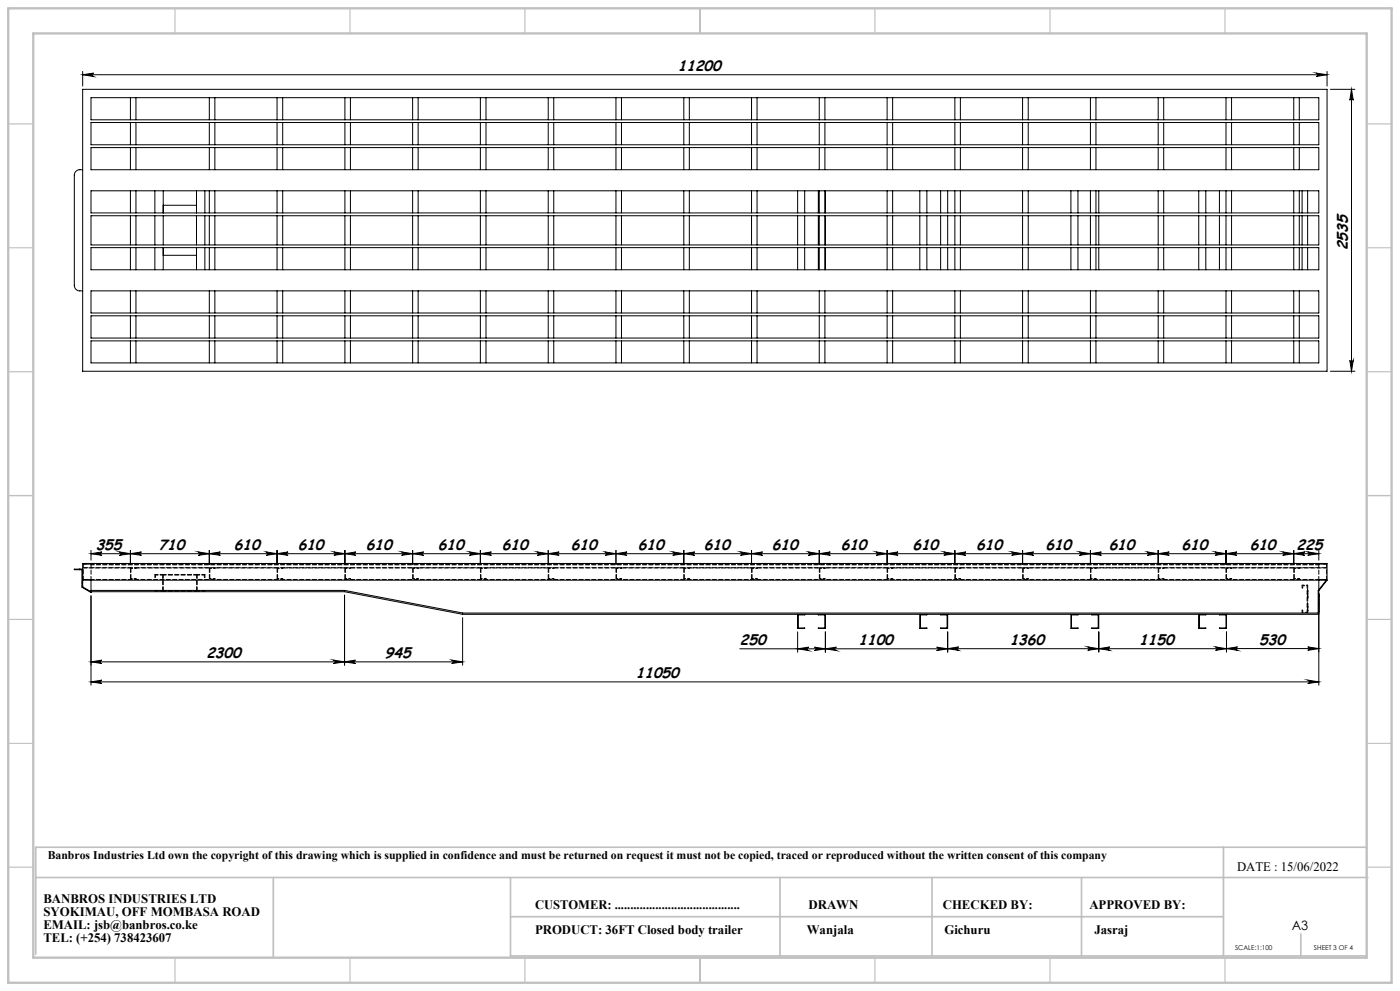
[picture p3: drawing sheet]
<svg xmlns="http://www.w3.org/2000/svg" width="420mm" height="297mm" viewBox="0 0 420 297" stroke-linecap="round" stroke-linejoin="round" font-family="sans-serif">
<g fill="none" stroke="#000" stroke-width=".3">
<path d="M24.8 21.4v4.4M24.8 22.4h373.3M24.8 22.4l3.3-.5a.51 .51 0 0 0-.5 .5 .51 .51 0 0 0 .5 .5zM24.8 26.8h373.3v84.5h-373.3zM27.3 29.3h368.3v6.6h-368.3zM27.3 36.7h368.3v6.7h-368.3zM39.1 29.3v6.6M39.1 36.7v6.7M40.8 29.3v6.6M40.8 36.7v6.7M62.8 29.3v6.6M62.8 36.7v6.7"/>
<path d="M64.5 29.3v6.6M64.5 36.7v6.7M83.1 29.3v6.6M83.1 36.7v6.7M84.8 29.3v6.6M84.8 36.7v6.7M103.5 29.3v6.6M103.5 36.7v6.7M105.1 29.3v6.6M105.1 36.7v6.7M123.8 29.3v6.6M123.8 36.7v6.7"/>
<path d="M125.4 29.3v6.6M125.4 36.7v6.7M144.1 29.3v6.6M144.1 36.7v6.7M145.8 29.3v6.6M145.8 36.7v6.7M164.5 29.3v6.6M164.5 36.7v6.7M166.1 29.3v6.6M166.1 36.7v6.7M184.8 29.3v6.6M184.8 36.7v6.7"/>
<path d="M186.4 29.3v6.6M186.4 36.7v6.7M205.1 29.3v6.6M205.1 36.7v6.7M206.8 29.3v6.6M206.8 36.7v6.7M225.5 29.3v6.6M225.5 36.7v6.7M227.1 29.3v6.6M227.1 36.7v6.7M245.8 29.3v6.6M245.8 36.7v6.7"/>
<path d="M247.5 29.3v6.6M247.5 36.7v6.7M266.1 29.3v6.6M266.1 36.7v6.7M267.8 29.3v6.6M267.8 36.7v6.7M286.5 29.3v6.6M286.5 36.7v6.7M288.1 29.3v6.6M288.1 36.7v6.7M306.8 29.3v6.6M306.8 36.7v6.7"/>
<path d="M308.5 29.3v6.6M308.5 36.7v6.7M327.1 29.3v6.6M327.1 36.7v6.7M328.8 29.3v6.6M328.8 36.7v6.7M347.5 29.3v6.6M347.5 36.7v6.7M349.1 29.3v6.6M349.1 36.7v6.7M367.8 29.3v6.6M367.8 36.7v6.7"/>
<path d="M369.5 29.3v6.6M369.5 36.7v6.7M388.1 29.3v6.6M388.1 36.7v6.7M389.8 29.3v6.6M389.8 36.7v6.7M394.8 21.9l3.3 .5-3.3 .5a.51 .51 0 0 0 .5-.5 .51 .51 0 0 0-.5-.5zM398.1 21.4v4.4M399.1 26.8h7.4M405.4 26.8v84.5M405.4 26.8l.6 3.3a.51 .51 0 0 0-.5-.5 .51 .51 0 0 0-.5 .5zM24.8 50.9h-.8a1.63 1.63 0 0 0-1.7 1.6v33a1.63 1.63 0 0 0 1.7 1.7h.8"/>
<path d="M27.3 44.2h368.3v6.7h-368.3zM27.3 57.2h368.3v6.6h-368.3zM39.1 44.2v6.7M39.1 57.2v6.6M40.8 44.2v6.7M40.8 57.2v6.6M46.5 57.2v6.6M49 57.2v6.6M58.9 57.2v6.6M61.5 57.2v6.6M62.8 44.2v6.7M62.8 57.2v6.6"/>
<path d="M64.5 44.2v6.7M64.5 57.2v6.6M83.1 44.2v6.7M83.1 57.2v6.6M84.8 44.2v6.7M84.8 57.2v6.6M103.5 44.2v6.7M103.5 57.2v6.6M105.1 44.2v6.7M105.1 57.2v6.6M123.8 44.2v6.7M123.8 57.2v6.6"/>
<path d="M125.4 44.2v6.7M125.4 57.2v6.6M144.1 44.2v6.7M144.1 57.2v6.6M145.8 44.2v6.7M145.8 57.2v6.6M164.5 44.2v6.7M164.5 57.2v6.6M166.1 44.2v6.7M166.1 57.2v6.6M184.8 44.2v6.7M184.8 57.2v6.6"/>
<path d="M186.4 44.2v6.7M186.4 57.2v6.6M205.1 44.2v6.7M205.1 57.2v6.6M206.8 44.2v6.7M206.8 57.2v6.6M225.5 44.2v6.7M225.5 57.2v6.6M227.1 44.2v6.7M227.1 57.2v6.6M239.3 57.2v6.6M241.4 57.2v6.6"/>
<path d="M245.5 57.2v6.6M245.8 44.2v6.7M245.8 57.2v6.6M247.5 44.2v6.7M247.5 57.2v6.6M247.6 57.2v6.6M266.1 44.2v6.7M266.1 57.2v6.6M267.8 44.2v6.7M267.8 57.2v6.6M275.9 57.2v6.6M278.1 57.2v6.6"/>
<path d="M282.2 57.2v6.6M284.3 57.2v6.6M286.5 44.2v6.7M286.5 57.2v6.6M288.1 44.2v6.7M288.1 57.2v6.6M306.8 44.2v6.7M306.8 57.2v6.6M308.5 44.2v6.7M308.5 57.2v6.6M321.3 57.2v6.6M323.4 57.2v6.6"/>
<path d="M327.1 44.2v6.7M327.1 57.2v6.6M328.8 44.2v6.7M328.8 57.2v6.6M329.6 57.2v6.6M347.5 44.2v6.7M347.5 57.2v6.6M349.1 44.2v6.7M349.1 57.2v6.6M359.6 57.2v6.6M361.7 57.2v6.6M365.8 57.2v6.6"/>
<path d="M367.8 44.2v6.7M367.8 57.2v6.6M369.5 44.2v6.7M369.5 57.2v6.6M388.1 44.2v6.7M388.1 57.2v6.6M389.8 44.2v6.7M389.8 57.2v6.6M390.6 57.2v6.6M392.3 57.2v6.6M27.3 64.7h368.3v8.7h-368.3zM27.3 74.2h368.3v6.7h-368.3z"/>
<path d="M39.1 64.7v8.7M39.1 74.2v6.7M40.8 64.7v8.7M40.8 74.2v6.7M46.5 64.7v8.7M46.5 74.2v6.7M49 64.7v8.7M49 74.2v6.7M49 61.5h9.9M49 76.5h9.9M58.9 64.7v8.7M58.9 74.2v6.7"/>
<path d="M61.5 64.7v8.7M61.5 74.2v6.7M62.8 64.7v8.7M62.8 74.2v6.7M64.5 64.7v8.7M64.5 74.2v6.7M83.1 64.7v8.7M83.1 74.2v6.7M84.8 64.7v8.7M84.8 74.2v6.7M103.5 64.7v8.7M103.5 74.2v6.7"/>
<path d="M105.1 64.7v8.7M105.1 74.2v6.7M123.8 64.7v8.7M123.8 74.2v6.7M125.4 64.7v8.7M125.4 74.2v6.7M144.1 64.7v8.7M144.1 74.2v6.7M145.8 64.7v8.7M145.8 74.2v6.7M164.5 64.7v8.7M164.5 74.2v6.7"/>
<path d="M166.1 64.7v8.7M166.1 74.2v6.7M184.8 64.7v8.7M184.8 74.2v6.7M186.4 64.7v8.7M186.4 74.2v6.7M205.1 64.7v8.7M205.1 74.2v6.7M206.8 64.7v8.7M206.8 74.2v6.7M225.5 64.7v8.7M225.5 74.2v6.7"/>
<path d="M227.1 64.7v8.7M227.1 74.2v6.7M239.3 64.7v8.7M239.3 74.2v6.7M241.4 64.7v8.7M241.4 74.2v6.7M245.5 64.7v8.7M245.5 74.2v6.7M245.8 64.7v8.7M245.8 74.2v6.7M247.5 64.7v8.7M247.5 74.2v6.7"/>
<path d="M247.6 64.7v8.7M247.6 74.2v6.7M266.1 64.7v8.7M266.1 74.2v6.7M267.8 64.7v8.7M267.8 74.2v6.7M275.9 64.7v8.7M275.9 74.2v6.7M278.1 64.7v8.7M278.1 74.2v6.7M282.2 64.7v8.7M282.2 74.2v6.7"/>
<path d="M284.3 64.7v8.7M284.3 74.2v6.7M286.5 64.7v8.7M286.5 74.2v6.7M288.1 64.7v8.7M288.1 74.2v6.7M306.8 64.7v8.7M306.8 74.2v6.7M308.5 64.7v8.7M308.5 74.2v6.7M321.3 64.7v8.7M321.3 74.2v6.7"/>
<path d="M323.4 64.7v8.7M323.4 74.2v6.7M327.1 64.7v8.7M327.1 74.2v6.7M328.8 64.7v8.7M328.8 74.2v6.7M329.6 64.7v8.7M329.6 74.2v6.7M347.5 64.7v8.7M347.5 74.2v6.7M349.1 64.7v8.7M349.1 74.2v6.7"/>
<path d="M359.6 64.7v8.7M359.6 74.2v6.7M361.7 64.7v8.7M361.7 74.2v6.7M365.8 64.7v8.7M365.8 74.2v6.7M367.8 64.7v8.7M367.8 74.2v6.7M369.5 64.7v8.7M369.5 74.2v6.7M388.1 64.7v8.7M388.1 74.2v6.7"/>
<path d="M389.8 64.7v8.7M389.8 74.2v6.7M390.6 64.7v8.7M390.6 74.2v6.7M392.3 64.7v8.7M392.3 74.2v6.7M27.3 87.2h368.3v6.6h-368.3zM27.3 94.6h368.3v6.7h-368.3zM39.1 87.2v6.6M39.1 94.6v6.7M40.8 87.2v6.6M40.8 94.6v6.7"/>
<path d="M62.8 87.2v6.6M62.8 94.6v6.7M64.5 87.2v6.6M64.5 94.6v6.7M83.1 87.2v6.6M83.1 94.6v6.7M84.8 87.2v6.6M84.8 94.6v6.7M103.5 87.2v6.6M103.5 94.6v6.7M105.1 87.2v6.6M105.1 94.6v6.7"/>
<path d="M123.8 87.2v6.6M123.8 94.6v6.7M125.4 87.2v6.6M125.4 94.6v6.7M144.1 87.2v6.6M144.1 94.6v6.7M145.8 87.2v6.6M145.8 94.6v6.7M164.5 87.2v6.6M164.5 94.6v6.7M166.1 87.2v6.6M166.1 94.6v6.7"/>
<path d="M184.8 87.2v6.6M184.8 94.6v6.7M186.4 87.2v6.6M186.4 94.6v6.7M205.1 87.2v6.6M205.1 94.6v6.7M206.8 87.2v6.6M206.8 94.6v6.7M225.5 87.2v6.6M225.5 94.6v6.7M227.1 87.2v6.6M227.1 94.6v6.7"/>
<path d="M245.8 87.2v6.6M245.8 94.6v6.7M247.5 87.2v6.6M247.5 94.6v6.7M266.1 87.2v6.6M266.1 94.6v6.7M267.8 87.2v6.6M267.8 94.6v6.7M286.5 87.2v6.6M286.5 94.6v6.7M288.1 87.2v6.6M288.1 94.6v6.7"/>
<path d="M306.8 87.2v6.6M306.8 94.6v6.7M308.5 87.2v6.6M308.5 94.6v6.7M327.1 87.2v6.6M327.1 94.6v6.7M328.8 87.2v6.6M328.8 94.6v6.7M347.5 87.2v6.6M347.5 94.6v6.7M349.1 87.2v6.6M349.1 94.6v6.7"/>
<path d="M367.8 87.2v6.6M367.8 94.6v6.7M369.5 87.2v6.6M369.5 94.6v6.7M388.1 87.2v6.6M388.1 94.6v6.7M389.8 87.2v6.6M389.8 94.6v6.7M27.3 102.2h368.3v6.6h-368.3zM39.1 102.2v6.6M40.8 102.2v6.6M62.8 102.2v6.6"/>
<path d="M64.5 102.2v6.6M83.1 102.2v6.6M84.8 102.2v6.6M103.5 102.2v6.6M105.1 102.2v6.6M123.8 102.2v6.6M125.4 102.2v6.6M144.1 102.2v6.6M145.8 102.2v6.6M164.5 102.2v6.6M166.1 102.2v6.6M184.8 102.2v6.6"/>
<path d="M186.4 102.2v6.6M205.1 102.2v6.6M206.8 102.2v6.6M225.5 102.2v6.6M227.1 102.2v6.6M245.8 102.2v6.6M247.5 102.2v6.6M266.1 102.2v6.6M267.8 102.2v6.6M286.5 102.2v6.6M288.1 102.2v6.6M306.8 102.2v6.6"/>
<path d="M308.5 102.2v6.6M327.1 102.2v6.6M328.8 102.2v6.6M347.5 102.2v6.6M349.1 102.2v6.6M367.8 102.2v6.6M369.5 102.2v6.6M388.1 102.2v6.6M389.8 102.2v6.6M399.1 111.3h7.4M405 108a.51 .51 0 0 0 .5 .4 .51 .51 0 0 0 .5-.4l-.6 3.3zM24 170.6h-1.7v.1h1.7"/>
<path d="M24 170.7h.6v5.3l2.7 1.6v-3.7M24 170.6v.1M24 170.6h.8M24.8 173.9h373.3M27.3 165.9l3.3-.5a.51 .51 0 0 0-.5 .5 .51 .51 0 0 0 .5 .5zM27.3 165.9h368.3M27.3 165v2.9M27.3 178.6v26.7M35.8 165.4l3.3 .5-3.3 .5a.51 .51 0 0 0 .5-.5 .51 .51 0 0 0-.5-.5zM39.1 165.9l3.3-.5a.51 .51 0 0 0-.5 .5 .51 .51 0 0 0 .5 .5zM39.1 165v4.2M59.5 165.4l3.3 .5-3.3 .5a.51 .51 0 0 0 .5-.5 .51 .51 0 0 0-.5-.5z"/>
<path d="M62.8 165.9l3.3-.5a.51 .51 0 0 0-.5 .5 .51 .51 0 0 0 .5 .5zM62.8 165v4.2M79.8 165.4l3.3 .5-3.3 .5a.51 .51 0 0 0 .5-.5 .51 .51 0 0 0-.5-.5zM83.1 165.9l3.3-.5a.51 .51 0 0 0-.5 .5 .51 .51 0 0 0 .5 .5zM83.1 165v4.2M100.2 165.4l3.3 .5-3.3 .5a.51 .51 0 0 0 .5-.5 .51 .51 0 0 0-.5-.5zM103.4 178.4v21M103.5 165v4.2M103.5 165.9l3.3-.5a.51 .51 0 0 0-.5 .5 .51 .51 0 0 0 .5 .5zM120.5 165.4l3.3 .5-3.3 .5a.51 .51 0 0 0 .5-.5 .51 .51 0 0 0-.5-.5zM123.8 165v4.2M123.8 165.9l3.3-.5a.51 .51 0 0 0-.5 .5 .51 .51 0 0 0 .5 .5z"/>
<path d="M140.8 165.4l3.3 .5-3.3 .5a.51 .51 0 0 0 .5-.5 .51 .51 0 0 0-.5-.5zM144.1 165.9l3.3-.5a.51 .51 0 0 0-.4 .5 .51 .51 0 0 0 .4 .5zM144.1 165v4.2M161.1 165.4l3.4 .5-3.4 .5a.51 .51 0 0 0 .6-.5 .51 .51 0 0 0-.6-.5zM164.5 165v4.2M164.5 165.9l3.2-.5a.51 .51 0 0 0-.4 .5 .51 .51 0 0 0 .4 .5zM181.5 165.4l3.3 .5-3.3 .5a.51 .51 0 0 0 .5-.5 .51 .51 0 0 0-.5-.5zM184.8 165v4.2M184.8 165.9l3.3-.5a.51 .51 0 0 0-.5 .5 .51 .51 0 0 0 .5 .5zM201.8 165.4l3.3 .5-3.3 .5a.51 .51 0 0 0 .5-.5 .51 .51 0 0 0-.5-.5zM205.1 165.9l3.3-.5a.51 .51 0 0 0-.4 .5 .51 .51 0 0 0 .4 .5zM205.1 165v4.2"/>
<path d="M222.1 165.4l3.4 .5-3.4 .5a.51 .51 0 0 0 .5-.5 .51 .51 0 0 0-.5-.5zM225.5 165v4.2M225.5 165.9l3.3-.5a.51 .51 0 0 0-.5 .5 .51 .51 0 0 0 .5 .5zM242.5 165.4l3.3 .5-3.3 .5a.51 .51 0 0 0 .5-.5 .51 .51 0 0 0-.5-.5zM245.8 165v4.2M245.8 165.9l3.3-.5a.51 .51 0 0 0-.5 .5 .51 .51 0 0 0 .5 .5zM262.8 165.4l3.3 .5-3.3 .5a.51 .51 0 0 0 .5-.5 .51 .51 0 0 0-.5-.5zM266.1 165v4.2M266.1 165.9l3.3-.5a.51 .51 0 0 0-.4 .5 .51 .51 0 0 0 .4 .5zM283.1 165.4l3.4 .5-3.4 .5a.51 .51 0 0 0 .5-.5 .51 .51 0 0 0-.5-.5zM286.5 165v4.2M286.5 165.9l3.3-.5a.51 .51 0 0 0-.5 .5 .51 .51 0 0 0 .5 .5z"/>
<path d="M303.5 165.4l3.3 .5-3.3 .5a.51 .51 0 0 0 .5-.5 .51 .51 0 0 0-.5-.5zM306.8 165v4.2M306.8 165.9l3.3-.5a.51 .51 0 0 0-.5 .5 .51 .51 0 0 0 .5 .5zM323.8 165.4l3.3 .5-3.3 .5a.51 .51 0 0 0 .5-.5 .51 .51 0 0 0-.5-.5zM327.1 165.9l3.3-.5a.51 .51 0 0 0-.5 .5 .51 .51 0 0 0 .5 .5zM327.1 165v4.2M344.2 165.4l3.3 .5-3.3 .5a.51 .51 0 0 0 .4-.5 .51 .51 0 0 0-.4-.5zM347.5 165v4.2M347.5 165.9l3.3-.5a.51 .51 0 0 0-.5 .5 .51 .51 0 0 0 .5 .5zM364.5 165.4l3.3 .5-3.3 .5a.51 .51 0 0 0 .5-.5 .51 .51 0 0 0-.5-.5zM367.8 165v4.2M367.8 165.9l3.3-.5a.51 .51 0 0 0-.5 .5 .51 .51 0 0 0 .5 .5z"/>
<path d="M384.8 165.4l3.3 .5-3.3 .5a.51 .51 0 0 0 .5-.5 .51 .51 0 0 0-.5-.5zM388.1 165v4.2M388.1 165.9l3.3-.5a.51 .51 0 0 0-.5 .5 .51 .51 0 0 0 .5 .5zM392.3 165.4l3.3 .5-3.3 .5a.51 .51 0 0 0 .5-.5 .51 .51 0 0 0-.5-.5zM395.6 165v2.9M395.6 173.9v2.9M395.6 178v5.3M395.6 178.6h.1M397.9 173.9l-2.4 3.1v6.7h-256.7l-35.4-6.8h-76.1M398.1 173.9v-5h-373.3v7l2.5 1.4h76.1l35.4 6.8h256.8M398.1 173.9l-2.5 3.2v28.2M27.3 198.4l3.3-.6a.51 .51 0 0 0-.5 .5 .51 .51 0 0 0 .5 .6z"/>
<path d="M27.3 198.4h111.5M100 197.8l3.4 .6-3.4 .5a.51 .51 0 0 0 .5-.6 .51 .51 0 0 0-.5-.5zM103.4 198.4l3.2-.6a.51 .51 0 0 0-.4 .5 .51 .51 0 0 0 .4 .6zM135.5 197.8l3.3 .6-3.3 .5a.51 .51 0 0 0 .5-.6 .51 .51 0 0 0-.5-.5zM138.8 185.1v14.3M221.9 194.4h62.4M239.3 194.4l3.3-.4a.51 .51 0 0 0-.5 .5 .51 .51 0 0 0 .5 .5zM239.3 184.1v4.2h2.1l-1.9-.1v-3.9h1.9v-.2M239.3 189.4v6.1M244.3 194l3.3 .4-3.3 .6a.51 .51 0 0 0 .5-.5 .51 .51 0 0 0-.5-.5zM245.5 184.1v.2h2v3.9l-2 .1h2.1v-4.2M247.6 194.4l3.3-.4a.51 .51 0 0 0-.5 .5 .51 .51 0 0 0 .5 .5z"/>
<path d="M247.6 189.4v6.1M275.9 184.1v4.2h2.2l-2-.1v-3.9h2v-.2M281 194l3.3 .4-3.3 .6a.51 .51 0 0 0 .5-.5 .51 .51 0 0 0-.5-.5zM282.2 184.1v.2h1.9v3.9l-1.9 .1h2.1v-4.2M284.3 194.4l3.3-.5a.51 .51 0 0 0-.5 .5 .51 .51 0 0 0 .5 .5zM284.3 189.4v6.1M321.3 184.1v4.2h2.1l-1.9-.1v-3.9h1.9v-.2M326.3 193.9l3.3 .5-3.3 .5a.51 .51 0 0 0 .5-.5 .51 .51 0 0 0-.5-.5zM327.5 184.1v.2h2v3.9l-2 .1h2.1v-4.2M329.6 194.4l3.3-.5a.51 .51 0 0 0-.4 .5 .51 .51 0 0 0 .4 .5zM329.6 189.4v6M359.6 184.1v4.2h2.1l-1.9-.1v-3.9h1.9v-.2"/>
<path d="M364.7 193.9l3.2 .5-3.2 .5a.51 .51 0 0 0 .4-.5 .51 .51 0 0 0-.4-.5zM365.8 184.1v.2h2v3.9l-2 .1h2.1v-4.2M367.9 189.4v6M367.9 194.4l3.4-.5a.51 .51 0 0 0-.5 .5 .51 .51 0 0 0 .5 .5zM392.3 193.9l3.3 .5-3.3 .5a.51 .51 0 0 0 .5-.5 .51 .51 0 0 0-.5-.5zM395.6 194.4h-111.3M27.3 204.4l3.3-.6a.51 .51 0 0 0-.5 .5 .51 .51 0 0 0 .5 .6zM27.3 204.4h368.3M392.3 203.8l3.3 .6-3.3 .5a.51 .51 0 0 0 .5-.6 .51 .51 0 0 0-.5-.5z"/>
</g>
<g fill="none" stroke="#c0c0c0" stroke-width=".35">
<path d="M52.5 2.5v7.5M105 2.5v7.5M157.5 2.5v7.5M210 2.5v7.5M262.5 2.5v7.5M315 2.5v7.5M367.5 2.5v7.5M2.5 37.1h7.5M410 37.1h7.5M2.5 74.3h7.5M410 74.3h7.5M2.5 111.4h7.5"/>
<path d="M410 111.4h7.5M2.5 148.5h7.5M410 148.5h7.5M2.5 185.6h7.5M410 185.6h7.5M2.5 222.8h7.5M410 222.8h7.5M2.5 259.9h7.5M410 259.9h7.5M52.5 287v7.5M105 287v7.5M157.5 287v7.5"/>
<path d="M210 287v7.5M262.5 287v7.5M315 287v7.5M367.5 287v7.5"/>
</g>
<path d="M367 253.9v32.6M409.9 253.9h-399.2v32.1M10.7 263h399.7M82 263v24M153.1 263v23.5h256.8M153.1 274.7h213.9M234 263v24M279.6 263v23.5M324.4 263v23.5M390.2 279.9v6.9" fill="none" stroke="#c0c0c0" stroke-width=".5"/>
<path d="M2.5 2.5h415v292h-415zM10 10h400v277h-400z" fill="none" stroke="#c0c0c0" stroke-width=".7"/>
<g fill="#000">
<path d="M405 108a.51 .51 0 0 0 .5 .4 .51 .51 0 0 0 .5-.4l-.6 3.3zM405.4 26.8l.6 3.3a.51 .51 0 0 0-.5-.5 .51 .51 0 0 0-.5 .5z"/>
<path d="M27.3 198.4l3.3-.6a.51 .51 0 0 0-.5 .5 .51 .51 0 0 0 .5 .6zM100 197.8l3.4 .6-3.4 .5a.51 .51 0 0 0 .5-.6 .51 .51 0 0 0-.5-.5zM39.1 165.9l3.3-.5a.51 .51 0 0 0-.5 .5 .51 .51 0 0 0 .5 .5zM59.5 165.4l3.3 .5-3.3 .5a.51 .51 0 0 0 .5-.5 .51 .51 0 0 0-.5-.5zM62.8 165.9l3.3-.5a.51 .51 0 0 0-.5 .5 .51 .51 0 0 0 .5 .5zM79.8 165.4l3.3 .5-3.3 .5a.51 .51 0 0 0 .5-.5 .51 .51 0 0 0-.5-.5zM83.1 165.9l3.3-.5a.51 .51 0 0 0-.5 .5 .51 .51 0 0 0 .5 .5zM100.2 165.4l3.3 .5-3.3 .5a.51 .51 0 0 0 .5-.5 .51 .51 0 0 0-.5-.5zM103.5 165.9l3.3-.5a.51 .51 0 0 0-.5 .5 .51 .51 0 0 0 .5 .5zM120.5 165.4l3.3 .5-3.3 .5a.51 .51 0 0 0 .5-.5 .51 .51 0 0 0-.5-.5zM123.8 165.9l3.3-.5a.51 .51 0 0 0-.5 .5 .51 .51 0 0 0 .5 .5zM140.8 165.4l3.3 .5-3.3 .5a.51 .51 0 0 0 .5-.5 .51 .51 0 0 0-.5-.5zM144.1 165.9l3.3-.5a.51 .51 0 0 0-.4 .5 .51 .51 0 0 0 .4 .5zM161.1 165.4l3.4 .5-3.4 .5a.51 .51 0 0 0 .6-.5 .51 .51 0 0 0-.6-.5zM184.8 165.9l3.3-.5a.51 .51 0 0 0-.5 .5 .51 .51 0 0 0 .5 .5zM201.8 165.4l3.3 .5-3.3 .5a.51 .51 0 0 0 .5-.5 .51 .51 0 0 0-.5-.5zM205.1 165.9l3.3-.5a.51 .51 0 0 0-.4 .5 .51 .51 0 0 0 .4 .5zM222.1 165.4l3.4 .5-3.4 .5a.51 .51 0 0 0 .5-.5 .51 .51 0 0 0-.5-.5zM225.5 165.9l3.3-.5a.51 .51 0 0 0-.5 .5 .51 .51 0 0 0 .5 .5zM242.5 165.4l3.3 .5-3.3 .5a.51 .51 0 0 0 .5-.5 .51 .51 0 0 0-.5-.5zM245.8 165.9l3.3-.5a.51 .51 0 0 0-.5 .5 .51 .51 0 0 0 .5 .5zM262.8 165.4l3.3 .5-3.3 .5a.51 .51 0 0 0 .5-.5 .51 .51 0 0 0-.5-.5zM266.1 165.9l3.3-.5a.51 .51 0 0 0-.4 .5 .51 .51 0 0 0 .4 .5zM283.1 165.4l3.4 .5-3.4 .5a.51 .51 0 0 0 .5-.5 .51 .51 0 0 0-.5-.5zM286.5 165.9l3.3-.5a.51 .51 0 0 0-.5 .5 .51 .51 0 0 0 .5 .5zM303.5 165.4l3.3 .5-3.3 .5a.51 .51 0 0 0 .5-.5 .51 .51 0 0 0-.5-.5zM306.8 165.9l3.3-.5a.51 .51 0 0 0-.5 .5 .51 .51 0 0 0 .5 .5zM323.8 165.4l3.3 .5-3.3 .5a.51 .51 0 0 0 .5-.5 .51 .51 0 0 0-.5-.5zM327.1 165.9l3.3-.5a.51 .51 0 0 0-.5 .5 .51 .51 0 0 0 .5 .5zM344.2 165.4l3.3 .5-3.3 .5a.51 .51 0 0 0 .4-.5 .51 .51 0 0 0-.4-.5zM347.5 165.9l3.3-.5a.51 .51 0 0 0-.5 .5 .51 .51 0 0 0 .5 .5zM364.5 165.4l3.3 .5-3.3 .5a.51 .51 0 0 0 .5-.5 .51 .51 0 0 0-.5-.5zM367.8 165.9l3.3-.5a.51 .51 0 0 0-.5 .5 .51 .51 0 0 0 .5 .5zM384.8 165.4l3.3 .5-3.3 .5a.51 .51 0 0 0 .5-.5 .51 .51 0 0 0-.5-.5zM388.1 165.9l3.3-.5a.51 .51 0 0 0-.5 .5 .51 .51 0 0 0 .5 .5zM392.3 165.4l3.3 .5-3.3 .5a.51 .51 0 0 0 .5-.5 .51 .51 0 0 0-.5-.5zM367.9 194.4l3.4-.5a.51 .51 0 0 0-.5 .5 .51 .51 0 0 0 .5 .5zM392.3 193.9l3.3 .5-3.3 .5a.51 .51 0 0 0 .5-.5 .51 .51 0 0 0-.5-.5z"/>
<path d="M135.5 197.8l3.3 .6-3.3 .5a.51 .51 0 0 0 .5-.6 .51 .51 0 0 0-.5-.5zM103.4 198.4l3.2-.6a.51 .51 0 0 0-.4 .5 .51 .51 0 0 0 .4 .6zM181.5 165.4l3.3 .5-3.3 .5a.51 .51 0 0 0 .5-.5 .51 .51 0 0 0-.5-.5zM164.5 165.9l3.2-.5a.51 .51 0 0 0-.4 .5 .51 .51 0 0 0 .4 .5zM364.7 193.9l3.2 .5-3.2 .5a.51 .51 0 0 0 .4-.5 .51 .51 0 0 0-.4-.5zM329.6 194.4l3.3-.5a.51 .51 0 0 0-.4 .5 .51 .51 0 0 0 .4 .5zM326.3 193.9l3.3 .5-3.3 .5a.51 .51 0 0 0 .5-.5 .51 .51 0 0 0-.5-.5zM284.3 194.4l3.3-.5a.51 .51 0 0 0-.5 .5 .51 .51 0 0 0 .5 .5zM394.8 21.9l3.3 .5-3.3 .5a.51 .51 0 0 0 .5-.5 .51 .51 0 0 0-.5-.5zM24.8 22.4l3.3-.5a.51 .51 0 0 0-.5 .5 .51 .51 0 0 0 .5 .5z"/>
<path d="M244.3 194l3.3 .4-3.3 .6a.51 .51 0 0 0 .5-.5 .51 .51 0 0 0-.5-.5zM239.3 194.4l3.3-.4a.51 .51 0 0 0-.5 .5 .51 .51 0 0 0 .5 .5z"/>
<path d="M281 194l3.3 .4-3.3 .6a.51 .51 0 0 0 .5-.5 .51 .51 0 0 0-.5-.5zM247.6 194.4l3.3-.4a.51 .51 0 0 0-.5 .5 .51 .51 0 0 0 .5 .5z"/>
<path d="M27.3 204.4l3.3-.6a.51 .51 0 0 0-.5 .5 .51 .51 0 0 0 .5 .6zM392.3 203.8l3.3 .6-3.3 .5a.51 .51 0 0 0 .5-.6 .51 .51 0 0 0-.5-.5zM27.3 165.9l3.3-.5a.51 .51 0 0 0-.5 .5 .51 .51 0 0 0 .5 .5zM35.8 165.4l3.3 .5-3.3 .5a.51 .51 0 0 0 .5-.5 .51 .51 0 0 0-.5-.5z"/>
</g>
<g fill="none" stroke="#000" stroke-width=".3" stroke-dasharray="1.3 .6">
<path d="M24 170.7v-.2M24.6 175.3h.2M24.6 175.7h.2M24.6 175.4h.2M24.8 174.7h-.2M24.8 174.4h-.2M25 169v.1M25 173.7h.1M27.3 168.9v.1M27.3 173.7v.2M27.3 169.3v-.3M40.8 173.5v-.1"/>
<path d="M40.8 170.3v-.1M46.5 173h.1M46.5 177.2v-.2M48.8 177v-.1M49 176.9v.3M59 177.2v-.3M59.1 176.9v.1M61.3 173h.2M61.5 177v.2M64.5 170.3v-.1M64.5 173.5v-.1M84.8 170.3v-.1"/>
<path d="M84.8 173.5v-.1M105.1 170.3v-.1M105.1 173.5v-.1M125.5 173.5v-.1M125.5 170.3v-.1M145.8 173.5v-.1M145.8 170.3v-.1M166.1 170.3v-.1M166.1 173.5v-.1M186.5 173.5v-.1M186.5 170.3v-.1M206.8 173.5v-.1"/>
<path d="M206.8 170.3v-.1M227.1 173.5v-.1M227.1 170.3v-.1M247.5 173.5v-.1M247.5 170.3v-.1M267.8 170.3v-.1M267.8 173.5v-.1M288.1 170.3v-.1M288.1 173.5v-.1M308.5 170.3v-.1M308.5 173.5v-.1M328.8 170.3v-.1"/>
<path d="M328.8 173.5v-.1M349.1 170.3v-.1M349.1 173.5v-.1M369.5 170.3v-.1M369.5 173.5v-.1M389.8 170.3v-.1M389.8 173.5v-.1M390.6 176.2h.2M392.3 179h.1M392.3 179.2v-.2M392.3 179.2h.1M392.3 176.7h.1"/>
<path d="M392.3 176.9v-.2M392.3 176.9h.1M392.3 177v-.1M392.3 179v-.1M392.3 178.9h.1M392.3 177h.1M392.3 178h.1M392.3 177.8h.1M392.3 177.3h.1M392.3 178.5h.1M392.3 177.9h.1M392.3 178.8h.1"/>
<path d="M392.3 178.6h.1M392.3 178.4h.1M392.3 178.2h.1M392.3 177.1h.1M392.3 177.4h.1M392.3 178.3h.1M392.3 177.7h.1M392.3 178.7h.1M392.3 179.3v-.1M392.3 179.1h.1M392.3 176.8h.1M392.3 179.3h.1"/>
<path d="M392.3 177.6h.1M395.6 179.7h.1M395.6 179.3h.1M395.6 178.7h.1M395.6 179.2h.1M395.6 169v-.1M395.6 173.9v-.2M395.6 169.3v-.3M395.6 176.8v.2M397.9 173.9l.1-.1M398 169.1v-.1M398 173.7h.1"/>
<path d="M398 173.8l.1 .1M390.8 182.9h-.2M392.3 181.7h.1M392.3 180.8h.1M392.3 180.9h.1M392.3 183h.1M392.3 183.2v-.2M392.3 183.2h.1M392.3 183v-.1M392.3 182.9h.1M392.3 181h.1M392.3 181.8h.1"/>
<path d="M392.3 182h.1M392.3 182.1h.1M392.3 181.6h.1M392.3 182.6h.1M392.3 181.9h.1M392.3 183.3v-.1M392.3 182.5h.1M392.3 182.3h.1M392.3 183.3h.1M392.3 182.8h.1M392.3 182.4h.1M392.3 183.1h.1"/>
<path d="M392.3 181.3h.1M392.3 180.8v-.1M392.3 181.1h.1M392.3 180.7h.1M392.3 182.2h.1M392.3 182.7h.1M395.5 183.7h.1M395.6 181.3h.1M395.6 180.4h.1M395.6 181.8h.1M395.6 180.8h.1M395.6 180.1h.1"/>
<path d="M395.6 182.4h.1M395.6 180.6h.1M395.6 181.5h.1M395.6 183.7h-.1"/>
</g>
<g fill="none" stroke="#000" stroke-width=".3" stroke-dasharray="1.3 .6" stroke-dashoffset="-.1">
<path d="M39.1 170.2v3.3M62.8 170.2v3.3M83.1 170.2v3.3M83.1 170.2h-18.6M103.5 170.2v3.3M103.5 170.2h-18.7M123.8 170.2v3.3M123.8 170.2h-18.7M144.1 170.2v3.3M144.1 170.2h-18.6M164.5 170.2v3.3M164.5 170.2h-18.7"/>
<path d="M184.8 170.2v3.3M184.8 170.2h-18.7M205.1 170.2v3.3M205.1 170.2h-18.6M225.5 170.2v3.3M225.5 170.2h-18.7M245.8 170.2v3.3M245.8 170.2h-18.7M266.1 170.2v3.3M266.1 170.2h-18.6M286.5 170.2v3.3M286.5 170.2h-18.7"/>
<path d="M306.8 170.2v3.3M306.8 170.2h-18.7M327.1 170.2v3.3M327.1 170.2h-18.6M347.5 170.2v3.3M347.5 170.2h-18.7M367.8 170.2v3.3M367.8 170.2h-18.7M388.1 170.2v3.3M388.1 170.2h-18.6M398 173.7h-373M398 169.1h-373"/>
<path d="M398 170.1h-373"/>
</g>
<g fill="none" stroke="#000" stroke-width=".3" stroke-dasharray="1.3 .6" stroke-dashoffset=".8">
<path d="M39.1 173.5h1.7M39.3 170.3h1.5M40.8 173.4h-1.5M40.8 170.2h-1.7M62.8 173.5h1.7M62.9 170.3h1.6M64.5 170.2h-1.7M64.5 173.4h-1.6M83.1 173.5h1.7M83.3 170.3h1.5M84.8 170.2h-1.7M84.8 173.4h-1.5"/>
<path d="M103.5 173.5h1.6M103.6 170.3h1.5M105.1 170.2h-1.6M105.1 173.4h-1.5M123.8 173.5h1.7M123.9 170.3h1.6M125.5 170.2h-1.7M125.5 173.4h-1.6M144.1 173.5h1.7M144.3 170.3h1.5M145.8 173.4h-1.5M145.8 170.2h-1.7"/>
<path d="M164.5 173.5h1.6M164.6 170.3h1.5M166.1 173.4h-1.5M166.1 170.2h-1.6M184.8 173.5h1.7M184.9 170.3h1.6M186.5 170.2h-1.7M186.5 173.4h-1.6M205.1 173.5h1.7M205.3 170.3h1.5M206.8 170.2h-1.7M206.8 173.4h-1.5"/>
<path d="M225.5 173.5h1.6M225.6 170.3h1.5M227.1 173.4h-1.5M227.1 170.2h-1.6M245.8 173.5h1.7M245.9 170.3h1.6M247.5 173.4h-1.6M247.5 170.2h-1.7M266.1 173.5h1.7M266.3 170.3h1.5M267.8 170.2h-1.7M267.8 173.4h-1.5"/>
<path d="M286.5 173.5h1.6M286.6 170.3h1.5M288.1 173.4h-1.5M288.1 170.2h-1.6M306.8 173.5h1.7M306.9 170.3h1.6M308.5 170.2h-1.7M308.5 173.4h-1.6M327.1 173.5h1.7M327.3 170.3h1.5M328.8 170.2h-1.7M328.8 173.4h-1.5"/>
<path d="M347.5 173.5h1.6M347.6 170.3h1.5M349.1 173.4h-1.5M349.1 170.2h-1.6M367.8 173.5h1.7M367.9 170.3h1.6M369.5 173.4h-1.6M369.5 170.2h-1.7M388.1 173.5h1.7M388.3 170.3h1.5M389.8 173.4h-1.5M389.8 170.2h-1.7"/>
<path d="M392.3 175.4h-1.7"/>
</g>
<g fill="none" stroke="#000" stroke-width=".3" stroke-dasharray="1.3 .6" stroke-dashoffset=".1">
<path d="M39.3 173.4v-3.1M62.8 170.2h-22M62.9 173.4v-3.1M83.3 173.4v-3.1M103.6 173.4v-3.1M123.9 173.4v-3.1M144.3 173.4v-3.1M164.6 173.4v-3.1M184.9 173.4v-3.1M205.3 173.4v-3.1M225.6 173.4v-3.1M245.9 173.4v-3.1"/>
<path d="M266.3 173.4v-3.1M286.6 173.4v-3.1M306.9 173.4v-3.1M327.3 173.4v-3.1M347.6 173.4v-3.1M367.9 173.4v-3.1M388.3 173.4v-3.1"/>
</g>
<path d="M25 169.1v4.6M39.1 170.2h-14.1M48.8 172.3v4.6M49 176.9v-4.7M59 172.2v4.7M59.1 176.9v-4.6M398 173.7v-4.6" fill="none" stroke="#000" stroke-width=".3" stroke-dasharray="1.3 .6" stroke-dashoffset=".2"/>
<g fill="none" stroke="#000" stroke-width=".3" stroke-dasharray="1.3 .6" stroke-dashoffset=".4">
<path d="M25 173.7h2.3M27.3 169h-2.3M46.5 172.2v.8M46.5 177h2.3M59 177h-10M59 177.2h-10M59 172.2h-10M59 172.3h-10M59.1 177h2.4M61.5 173v-.8M390.6 175.4v.8M392.1 175.5v8"/>
<path d="M395.6 173.7h2.4M398 170.2h-8.2M398 169h-2.4M390.6 182.9v.8M395.6 180.4v-.7"/>
</g>
<g fill="none" stroke="#000" stroke-width=".3" stroke-dasharray="1.3 .6" stroke-dashoffset=".3">
<path d="M27.3 169.3h368.3M27.3 169.3v4.4M46.6 173v-.7M49 172.2h-2.5M49 177.2h-2.5M61.3 172.3v.7M61.5 172.2h-2.5M61.5 177.2h-2.5M390.8 176.2v-.7M395.6 168.9h-368.3M395.6 169.3v4.4M390.8 183.5v-.6"/>
<path d="M392.3 183.7v-8.3"/>
</g>
<path d="M390.8 175.5h1.3M392.1 183.5h-1.3" fill="none" stroke="#000" stroke-width=".3" stroke-dasharray="1.3 .6" stroke-dashoffset=".7"/>
<path d="M392.3 178.9v-1.9" fill="none" stroke="#000" stroke-width=".3" stroke-dasharray="1.3 .6" stroke-dashoffset=".9"/>
<path d="M46.6 172.3h2.2M59.1 172.3h2.2M395.6 179.7v-1M392.3 181.7v-.9M395.6 181.3v-.9M395.6 182.4v-1.1" fill="none" stroke="#000" stroke-width=".3" stroke-dasharray="1.3 .6" stroke-dashoffset=".5"/>
<path d="M392.3 182.9v-1.2" fill="none" stroke="#000" stroke-width=".3" stroke-dasharray="1.3 .6" stroke-dashoffset=".6"/>
<g font-size="4.4">
<text x="203.3" y="21.3">11200</text>
<text x="404.4" y="75" transform="rotate(-90 404.4 75)">2535</text>
<text x="28.7" y="164.8">355</text>
<text x="47.6" y="164.8">710</text>
<text x="70.2" y="164.8">610</text>
<text x="89.3" y="164.8">610</text>
<text x="109.7" y="164.8">610</text>
<text x="131.3" y="164.8">610</text>
<text x="150.5" y="164.8">610</text>
<text x="171.3" y="164.8">610</text>
<text x="191.4" y="164.8">610</text>
<text x="211.2" y="164.8">610</text>
<text x="231.6" y="164.8">610</text>
<text x="252.2" y="164.8">610</text>
<text x="273.7" y="164.8">610</text>
<text x="292.9" y="164.8">610</text>
<text x="313.6" y="164.8">610</text>
<text x="332.6" y="164.8">610</text>
<text x="354.4" y="164.8">610</text>
<text x="374.9" y="164.8">610</text>
<text x="389" y="164.8">225</text>
<text x="61.9" y="197.3">2300</text>
<text x="115.4" y="197.3">945</text>
<text x="222" y="193.4">250</text>
<text x="257.6" y="193.4">1100</text>
<text x="302.9" y="193.3">1360</text>
<text x="341.8" y="193.3">1150</text>
<text x="377.8" y="193.3">530</text>
<text x="190.7" y="203.2">11050</text>
</g>
<g font-size="3.9">
<text x="371.1" y="261">DATE : 15/06/2022</text>
<text x="13" y="270.7">BANBROS INDUSTRIES LTD</text>
<text x="13" y="274.6">SYOKIMAU, OFF MOMBASA ROAD</text>
<text x="160.5" y="272.6">CUSTOMER: ........................................</text>
<text x="242.5" y="272.6">DRAWN</text>
<text x="282.8" y="272.6">CHECKED BY:</text>
<text x="326.8" y="272.6">APPROVED BY:</text>
<text x="13" y="278.4">EMAIL: jsb@banbros.co.ke</text>
<text x="160.5" y="280">PRODUCT: 36FT Closed body trailer</text>
<text x="242.1" y="280">Wanjala</text>
<text x="283.3" y="280">Gichuru</text>
<text x="328.3" y="280">Jasraj</text>
<text x="387.5" y="278.9">A3</text>
<text x="13" y="282.3">TEL: (+254) 738423607</text>
</g>
<text font-size="3.5" x="14.3" y="257.5">Banbros Industries Ltd own the copyright of this drawing which is supplied in confidence and must be returned on request it must not be copied, traced or reproduced without the written consent of this company</text>
<g font-size="2">
<text x="370.5" y="284.7">SCALE:1:100</text>
<text x="394.2" y="284.7">SHEET 3 OF 4</text>
</g>
</svg>
